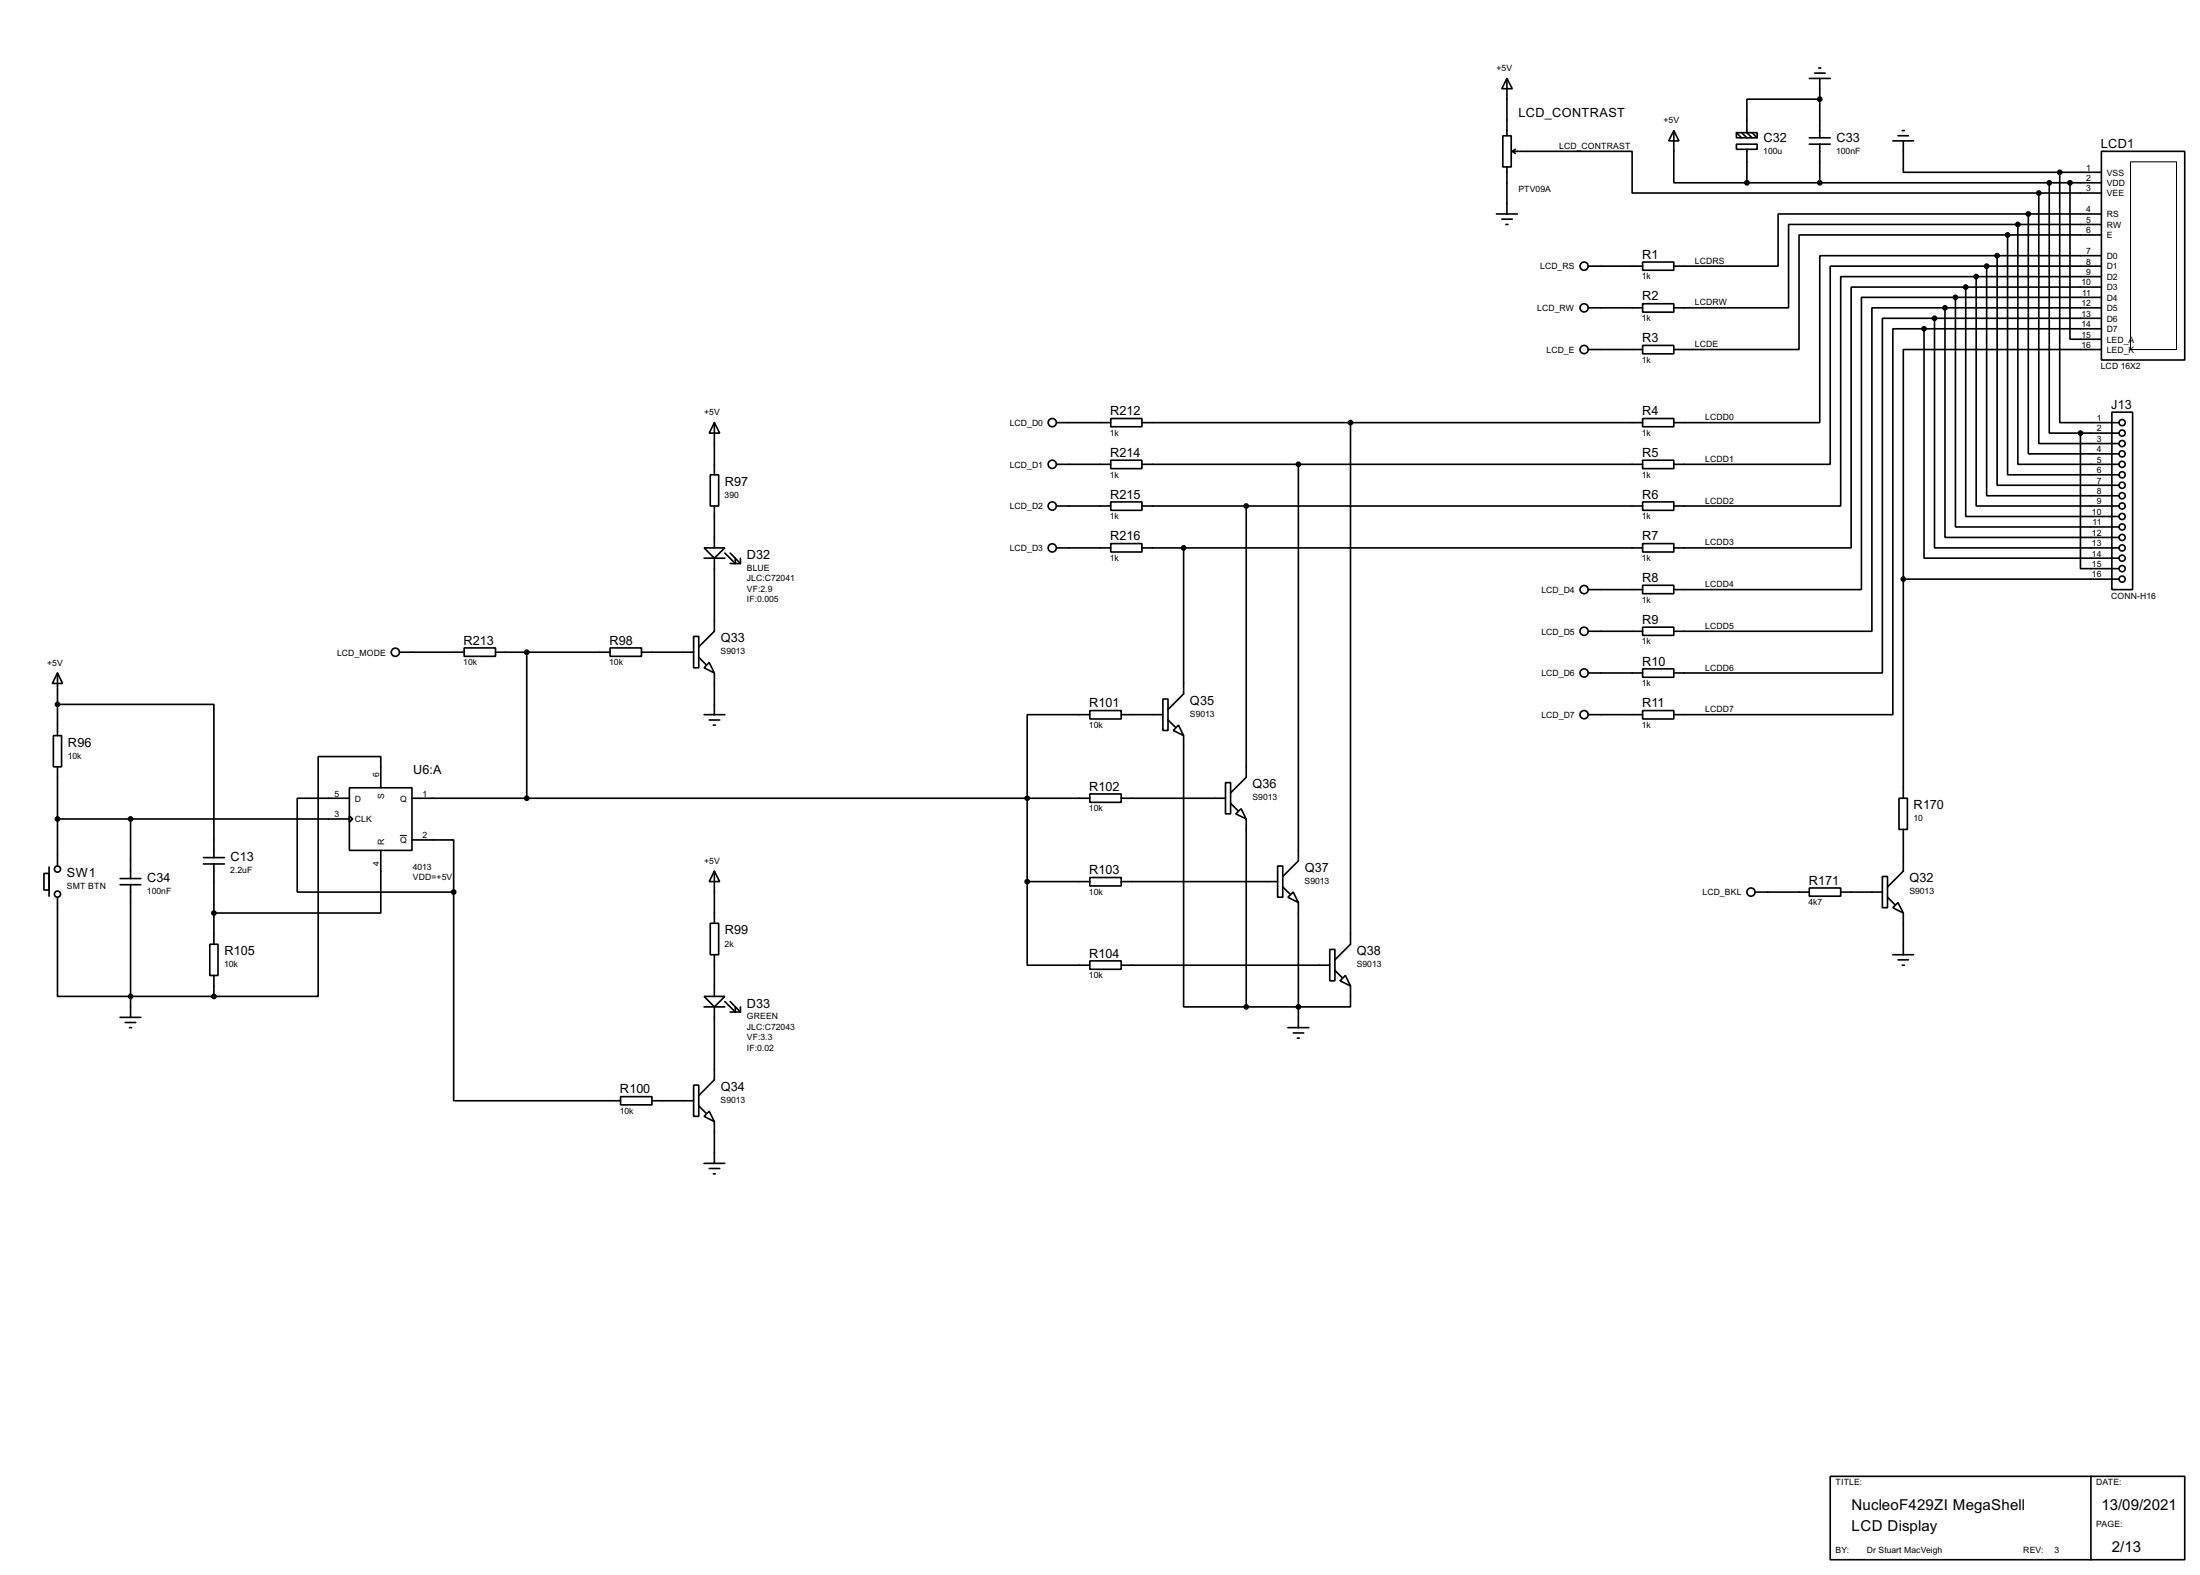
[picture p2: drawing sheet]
<svg xmlns="http://www.w3.org/2000/svg" width="536mm" height="383mm" viewBox="0 0 536 383" stroke-linecap="round" stroke-linejoin="round" font-family="sans-serif">
<g fill="none" stroke="#000" stroke-width=".4">
<path d="M367.1 19.1l1.3 2.5h-2.6zM367.1 19.1v14M440.7 19.1h5.1M442 17.8h2.6M443 16.6h.5M443.3 19.1v14.5M366.1 33.1h2v7.6h-2zM368.4 36.9h29.2v10.1h99M368.4 36.9l.7 .5M369.1 36.4l-.7 .5M407.7 31.8l1.3 2.5h-2.5zM407.7 31.8v12.7h17.8"/>
<path d="M423 35.1h5v1.3h-5zM423 32.3h5v1.3h-5zM423 32.3l1.2 1.3M424.2 32.3l1.3 1.3M425.5 36.4v8.1M426.8 32.3l1.2 1.3M440.7 35.1h5.1M440.7 33.6h5.1M443.3 24.2h-17.8v8.1l1.3 1.3M443.3 35.1v9.4M461.1 34.3h5M462.3 33.1h2.6"/>
<path d="M463.4 31.8h.5M463.6 34.3v7.7h38.1M511.9 36.9h20.3v50.8h-20.3zM364.5 52.1h5.1M365.8 53.4h2.6M366.8 54.7h.5M367.1 40.7v11.4M425.5 44.5h86.4M489 57.2h-50.8v27.9h-30.5M489 57.2v58.4h27.2M489 57.2h22.9M491.5 54.7h-55.8v20.3h-28"/>
<path d="M491.5 54.7v58.4h24.7M491.5 54.7h20.4M494.1 52.1h-61v12.7h-25.4M494.1 52.1v58.4h22.1M494.1 52.1h17.8M496.6 47v61h19.6M496.6 47h15.3M499.2 44.5v61h7.6M501.7 42v60.9h14.5M501.7 42h10.2M504.2 44.5v38.1h7.7M386.9 64.8h13.2"/>
<path d="M386.9 75h13.2M400.1 63.8h7.6v2h-7.6zM400.1 74h7.6v2h-7.6zM471.2 77.5h-12.7v86.4h-50.8M471.2 77.5v55.9h45M471.2 77.5h40.7M473.8 75h-17.8v78.7h-48.3M473.8 75v55.9h42.4M473.8 75h38.1M476.3 72.4h-22.9v71.2h-45.7M476.3 72.4v55.9h39.9M476.3 72.4h35.6"/>
<path d="M478.8 69.9h-27.9v63.5h-43.2M478.8 69.9v55.9h37.4M478.8 69.9h33.1M481.4 67.4h-33v55.8h-40.7M481.4 67.4v55.8h34.8M481.4 67.4h30.5M483.9 64.8h-38.1v48.3h-38.1M483.9 64.8v55.9h32.3M483.9 64.8h28M486.5 62.3h-43.2v40.6h-35.6M486.5 62.3v55.9h29.7M486.5 62.3h25.4"/>
<path d="M386.9 85.1h13.2M400.1 84.1h7.6v2.1h-7.6zM468.7 80.1h-7.6v93.9h-53.4M468.7 80.1v55.8h47.5M468.7 80.1h43.2M511.9 85.1h-48.3v55.9M173 115.6h2.1v7.6h-2.1zM174 102.9l1.3 2.6h-2.5zM174 102.9v12.7M257.4 102.9h13.2M257.4 113.1h13.2M270.6 101.9h7.6v2h-7.6z"/>
<path d="M270.6 112.1h7.6v2h-7.6zM278.2 102.9h121.9M278.2 113.1h121.9M316.3 113.1v96.5l-3.8 3.8M329 102.9v127l-3.8 3.8M400.1 101.9h7.6v2h-7.6zM400.1 112.1h7.6v2h-7.6zM506.8 105.5v33h9.4M506.8 105.5h9.4M514.4 100.4h5.1v43.2h-5.1zM171.5 133.4h5.1l-2.6 2.5zM171.5 135.9h5.1"/>
<path d="M174 123.2v10.2M174 135.9v17.8l-3.8 3.8M176.6 134.7l2.5 2.5v-1.3M177.9 134.7l2.5 2.5M177.9 137.2h2.5M180.4 135.9v1.3M257.4 123.2h13.2M257.4 133.4h13.2M270.6 122.2h7.6v2.1h-7.6zM270.6 132.4h7.6v2h-7.6zM278.2 123.2h121.9M278.2 133.4h121.9"/>
<path d="M288.3 133.4v35.6l-3.8 3.8M303.6 123.2v66.1l-3.8 3.8M400.1 122.2h7.6v2.1h-7.6zM400.1 132.4h7.6v2h-7.6zM97.3 158.8h15.8M113.1 157.8h7.6v2h-7.6zM120.7 158.8h27.9M128.3 158.8v35.6M148.6 157.8h7.7v2h-7.7zM156.3 158.8h12.7M169 155h1.2v7.6h-1.2zM386.9 143.6h13.2"/>
<path d="M386.9 153.7h13.2M400.1 142.5h7.6v2.1h-7.6zM400.1 152.7h7.6v2h-7.6zM463.6 141v53.4M463.6 141h52.6M13 179.1h2v7.6h-2zM14 163.9l1.3 2.5h-2.5zM14 171.5h38.1v37.3M14 163.9v15.2M170.2 160.1l1.8 1.8M171.5 174h5.1M172.8 161.3l1.2 2.6-2.5-1.3z"/>
<path d="M172.8 175.3h2.5M173.8 176.6h.5M174 163.9v10.1M265.5 173h7.6v2.1h-7.6zM265.5 174h-15.3v40.7M273.1 174h10.2M283.3 170.2h1.2v7.7h-1.2zM284.5 175.3l1.8 1.8M287.1 176.6l1.2 2.5-2.5-1.2zM288.3 179.1v66.1h15.3M386.9 163.9h13.2M386.9 174h13.2"/>
<path d="M400.1 162.9h7.6v2h-7.6zM400.1 173h7.6v2.1h-7.6zM14 199.4h71.1M14 186.7v24.2M31.8 199.4v14.5M85.1 191.8h15.3v15.3h-15.3zM85.1 198.7l.8 .7-.8 .8zM85.1 194.4h-12.7v22.8h38.1M92.8 191.8v-7.6h-15.3v58.4h-25.4M100.4 194.4h165.1M265.5 193.3h7.6v2.1h-7.6zM273.1 194.4h25.4"/>
<path d="M298.5 190.6h1.3v7.6h-1.3zM299.8 195.6l1.8 1.8M301 198.2l1.3-1.3 1.3 2.5zM303.6 199.4v45.8M462.6 194.4h2v7.6h-2zM10.7 212.7h1.3v4h-1.3zM12 211.1v7.1M14 218.5v24.1h38.1M29.3 213.9h5M29.3 215.4h5M31.8 215.4v32.3M49.6 210.4h5.1"/>
<path d="M49.6 208.8h5.1M52.1 210.4v19.5M92.8 207.1v15.2h-40.7M100.4 204.5h10.1v12.7M110.5 217.2v50.8h40.7M174 212.1l1.3 2.6h-2.5zM174 212.1v12.7M250.2 214.7v20.3h15.3M250.2 214.7h15.3M265.5 213.7h7.6v2h-7.6zM273.1 214.7h38.1M311.2 210.9h1.3v7.6h-1.3z"/>
<path d="M312.5 216l1.8 1.7M313.7 218.5l1.3-1.3 1.3 2.6zM316.3 219.8v30.4M427.5 217.2h13.2M440.7 216.2h7.7v2h-7.7zM448.4 217.2h10.1M458.5 213.4h1.3v7.6h-1.3zM459.8 218.5l1.8 1.8M463.6 202v10.1l-3.8 3.9M51.1 229.9h2v7.6h-2zM52.1 237.5v5.1M173 224.8h2.1v7.7h-2.1z"/>
<path d="M174 232.5v10.1M265.5 234h7.6v2h-7.6zM273.1 235h50.8M323.9 231.2h1.3v7.6h-1.3zM325.2 236.3l1.8 1.8M326.4 238.8l1.3-1.3 1.3 2.6zM461.1 221l1.2-1.2 1.3 2.5zM461.1 232.5h5M462.3 233.7h2.6M463.4 235h.5M463.6 222.3v10.2M29.3 247.7h5"/>
<path d="M30.5 249h2.6M31.6 250.2h.5M171.5 242.6h5.1l-2.6 2.6zM171.5 245.2h5.1M174 245.2v17.7l-3.8 3.9M176.6 243.9l2.5 2.5v-1.2M177.9 243.9l2.5 2.5M177.9 246.4h2.5M180.4 245.2v1.2M313.7 250.2h5.1M315 251.5h2.6M316 252.8h.5"/>
<path d="M329 240.1v5.1h-25.4M151.2 267h7.6v2h-7.6zM158.8 268h10.2M169 264.2h1.2v7.6h-1.2zM170.2 269.3l1.8 1.8M171.5 271.8l1.3-1.2 1.2 2.5zM174 273.1v10.2M171.5 283.3h5.1M172.8 284.5h2.5M173.8 285.8h.5M445.8 359.5h86.4v20.3h-86.4zM509.3 359.5v20.3"/>
<circle cx="385.8" cy="75" r="1"/>
<circle cx="385.8" cy="64.8" r="1"/>
<circle cx="385.8" cy="85.1" r="1"/>
<circle cx="256.3" cy="113.1" r="1"/>
<circle cx="256.3" cy="102.9" r="1"/>
<circle cx="516.9" cy="113.1" r=".75"/>
<circle cx="516.9" cy="108" r=".75"/>
<circle cx="516.9" cy="115.6" r=".75"/>
<circle cx="516.9" cy="105.5" r=".75"/>
<circle cx="516.9" cy="110.5" r=".75"/>
<circle cx="516.9" cy="118.2" r=".75"/>
<circle cx="516.9" cy="102.9" r=".75"/>
<circle cx="256.3" cy="123.2" r="1"/>
<circle cx="256.3" cy="133.4" r="1"/>
<circle cx="516.9" cy="135.9" r=".75"/>
<circle cx="516.9" cy="123.2" r=".75"/>
<circle cx="516.9" cy="133.4" r=".75"/>
<circle cx="516.9" cy="120.7" r=".75"/>
<circle cx="516.9" cy="138.5" r=".75"/>
<circle cx="516.9" cy="128.3" r=".75"/>
<circle cx="516.9" cy="125.8" r=".75"/>
<circle cx="516.9" cy="130.9" r=".75"/>
<circle cx="96.3" cy="158.8" r="1"/>
<circle cx="385.8" cy="143.6" r="1"/>
<circle cx="385.8" cy="153.7" r="1"/>
<circle cx="516.9" cy="141" r=".75"/>
<circle cx="385.8" cy="163.9" r="1"/>
<circle cx="385.8" cy="174" r="1"/>
<circle cx="14" cy="211.6" r=".75"/>
<circle cx="14" cy="217.7" r=".75"/>
<circle cx="426.5" cy="217.2" r="1"/>
</g>
<path d="M519 39.4h11.2v45.7h-11.2z" fill="none" stroke="#000" stroke-width=".25"/>
<g fill="#000" stroke="#000" stroke-width=".4">
<circle cx="443.2" cy="24.2" r=".5"/>
<circle cx="425.5" cy="44.5" r=".5"/>
<circle cx="443.2" cy="44.5" r=".5"/>
<circle cx="489" cy="57.2" r=".5"/>
<circle cx="491.5" cy="54.7" r=".5"/>
<circle cx="494" cy="52.1" r=".5"/>
<circle cx="496.6" cy="47" r=".5"/>
<circle cx="499.1" cy="44.5" r=".5"/>
<circle cx="501.7" cy="42" r=".5"/>
<circle cx="504.2" cy="44.5" r=".5"/>
<circle cx="471.2" cy="77.5" r=".5"/>
<circle cx="473.7" cy="75" r=".5"/>
<circle cx="476.3" cy="72.4" r=".5"/>
<circle cx="478.8" cy="69.9" r=".5"/>
<circle cx="481.3" cy="67.4" r=".5"/>
<circle cx="483.9" cy="64.8" r=".5"/>
<circle cx="486.4" cy="62.3" r=".5"/>
<circle cx="468.6" cy="80.1" r=".5"/>
<circle cx="316.2" cy="113.1" r=".5"/>
<circle cx="328.9" cy="102.9" r=".5"/>
<circle cx="506.7" cy="105.5" r=".5"/>
<circle cx="288.3" cy="133.4" r=".5"/>
<circle cx="303.5" cy="123.2" r=".5"/>
<circle cx="128.3" cy="158.8" r=".5"/>
<circle cx="463.6" cy="141" r=".5"/>
<circle cx="14" cy="171.5" r=".5"/>
<circle cx="14" cy="199.4" r=".5"/>
<circle cx="31.8" cy="199.4" r=".5"/>
<circle cx="128.3" cy="194.4" r=".5"/>
<circle cx="250.2" cy="194.4" r=".5"/>
<circle cx="110.5" cy="217.2" r=".5"/>
<circle cx="250.2" cy="214.7" r=".5"/>
<circle cx="52.1" cy="222.3" r=".5"/>
<circle cx="31.8" cy="242.6" r=".5"/>
<circle cx="52.1" cy="242.6" r=".5"/>
<circle cx="303.5" cy="245.2" r=".5"/>
<circle cx="316.2" cy="245.2" r=".5"/>
</g>
<path d="M97.4 203.4h1.7" fill="none" stroke="#000" stroke-width=".24"/>
<g font-size="4.1">
<text x="451" y="367.6">NucleoF429ZI MegaShell</text>
<text x="511.9" y="367.6">13/09/2021</text>
<text x="451" y="372.7">LCD Display</text>
<text x="514.4" y="377.8">2/13</text>
</g>
<g font-size="3.5">
<text x="369.9" y="28.5">LCD_CONTRAST</text>
<text x="429.6" y="34.5">C32</text>
<text x="447.3" y="34.5">C33</text>
<text x="511.7" y="36">LCD1</text>
<text x="400" y="63">R1</text>
<text x="400" y="73.2">R2</text>
<text x="400" y="83.3">R3</text>
<text x="270.4" y="101.1">R212</text>
<text x="400" y="101.1">R4</text>
<text x="514.3" y="99.5">J13</text>
<text x="270.4" y="111.3">R214</text>
<text x="400" y="111.3">R5</text>
<text x="176.6" y="118.3">R97</text>
<text x="270.4" y="121.4">R215</text>
<text x="400" y="121.4">R6</text>
<text x="270.4" y="131.6">R216</text>
<text x="400" y="131.6">R7</text>
<text x="181.9" y="136.1">D32</text>
<text x="400" y="141.7">R8</text>
<text x="400" y="151.9">R9</text>
<text x="112.9" y="157">R213</text>
<text x="148.5" y="157">R98</text>
<text x="175.6" y="156.4">Q33</text>
<text x="400" y="162.1">R10</text>
<text x="265.3" y="172.2">R101</text>
<text x="289.9" y="171.7">Q35</text>
<text x="400" y="172.2">R11</text>
<text x="16.6" y="181.8">R96</text>
<text x="100.6" y="188.5">U6:A</text>
<text x="305.1" y="192">Q36</text>
<text x="265.3" y="192.5">R102</text>
<text x="466.1" y="197.1">R170</text>
<text x="56.2" y="209.8">C13</text>
<text x="16.3" y="213.6">SW1</text>
<text x="35.9" y="214.8">C34</text>
<text x="265.3" y="212.9">R103</text>
<text x="317.8" y="212.3">Q37</text>
<text x="440.6" y="215.4">R171</text>
<text x="465.1" y="214.8">Q32</text>
<text x="176.6" y="227.5">R99</text>
<text x="54.7" y="232.6">R105</text>
<text x="265.3" y="233.2">R104</text>
<text x="330.5" y="232.6">Q38</text>
<text x="181.9" y="245.3">D33</text>
<text x="151" y="266.2">R100</text>
<text x="175.6" y="265.6">Q34</text>
</g>
<g font-size="2.4">
<text x="364.5" y="17.4">+5V</text>
<text x="405.2" y="30">+5V</text>
<text x="379.8" y="36.3">LCD_CONTRAST</text>
<text x="429.5" y="37.4">100u</text>
<text x="447.3" y="37.4">100nF</text>
<text x="508.2" y="41.6">1</text>
<text x="369.8" y="46.7">PTV09A</text>
<text x="508.2" y="44.1">2</text>
<text x="508.2" y="46.6">3</text>
<text x="513.1" y="42.7">VSS</text>
<text x="513.1" y="45.3">VDD</text>
<text x="513.1" y="47.8">VEE</text>
<text x="508.2" y="51.7">4</text>
<text x="513.1" y="52.9">RS</text>
<text x="508.2" y="56.8">6</text>
<text x="508.2" y="54.3">5</text>
<text x="513.1" y="58">E</text>
<text x="513.1" y="55.4">RW</text>
<text x="375.1" y="65.6">LCD_RS</text>
<text x="412.8" y="64.2">LCDRS</text>
<text x="508.2" y="64.4">8</text>
<text x="508.2" y="61.9">7</text>
<text x="513.1" y="65.6">D1</text>
<text x="513.1" y="63.1">D0</text>
<text x="399.9" y="68">1k</text>
<text x="507" y="69.5">10</text>
<text x="507.2" y="72">11</text>
<text x="508.2" y="67">9</text>
<text x="513.1" y="70.7">D3</text>
<text x="513.1" y="68.1">D2</text>
<text x="374.4" y="75.8">LCD_RW</text>
<text x="412.8" y="74.4">LCDRW</text>
<text x="507" y="77.1">13</text>
<text x="507" y="74.6">12</text>
<text x="513.1" y="75.8">D5</text>
<text x="513.1" y="73.2">D4</text>
<text x="399.9" y="78.2">1k</text>
<text x="507" y="79.7">14</text>
<text x="507" y="82.2">15</text>
<text x="513.1" y="80.8">D7</text>
<text x="513.1" y="78.3">D6</text>
<text x="513.1" y="83.4">LED_A</text>
<text x="376.7" y="85.9">LCD_E</text>
<text x="399.9" y="88.4">1k</text>
<text x="412.8" y="84.5">LCDE</text>
<text x="507" y="84.7">16</text>
<text x="511.7" y="89.9">LCD 16X2</text>
<text x="513.1" y="85.9">LED_K</text>
<text x="171.5" y="101.2">+5V</text>
<text x="245.9" y="103.7">LCD_D0</text>
<text x="270.4" y="106.1">1k</text>
<text x="399.9" y="106.1">1k</text>
<text x="415.3" y="102.3">LCDD0</text>
<text x="510.7" y="102.5">1</text>
<text x="510.7" y="105.1">2</text>
<text x="510.7" y="107.6">3</text>
<text x="245.9" y="113.9">LCD_D1</text>
<text x="415.3" y="112.5">LCDD1</text>
<text x="510.7" y="110.1">4</text>
<text x="510.7" y="112.7">5</text>
<text x="270.4" y="116.3">1k</text>
<text x="399.9" y="116.3">1k</text>
<text x="510.7" y="115.2">6</text>
<text x="510.7" y="117.8">7</text>
<text x="176.5" y="121.2">390</text>
<text x="245.9" y="124">LCD_D2</text>
<text x="415.3" y="122.6">LCDD2</text>
<text x="509.6" y="125.4">10</text>
<text x="510.7" y="120.3">8</text>
<text x="510.7" y="122.8">9</text>
<text x="270.4" y="126.4">1k</text>
<text x="399.9" y="126.4">1k</text>
<text x="509.6" y="130.5">12</text>
<text x="509.7" y="127.9">11</text>
<text x="245.9" y="134.2">LCD_D3</text>
<text x="270.4" y="136.6">1k</text>
<text x="399.9" y="136.6">1k</text>
<text x="415.3" y="132.8">LCDD3</text>
<text x="509.6" y="133">13</text>
<text x="509.6" y="135.5">14</text>
<text x="181.9" y="139">BLUE</text>
<text x="181.9" y="141.6">JLC:C72041</text>
<text x="415.3" y="143">LCDD4</text>
<text x="509.6" y="138.1">15</text>
<text x="509.6" y="140.6">16</text>
<text x="181.9" y="144">VF:2.9</text>
<text x="181.9" y="146.6">IF:0.005</text>
<text x="375.4" y="144.4">LCD_D4</text>
<text x="399.9" y="146.8">1k</text>
<text x="514.2" y="145.8">CONN-H16</text>
<text x="375.4" y="154.5">LCD_D5</text>
<text x="415.3" y="153.1">LCDD5</text>
<text x="82.1" y="159.6">LCD_MODE</text>
<text x="175.5" y="159.3">S9013</text>
<text x="399.9" y="156.9">1k</text>
<text x="11.5" y="162.1">+5V</text>
<text x="112.9" y="162">10k</text>
<text x="148.4" y="162">10k</text>
<text x="375.4" y="164.7">LCD_D6</text>
<text x="399.9" y="167.1">1k</text>
<text x="415.3" y="163.3">LCDD6</text>
<text x="415.3" y="173.4">LCDD7</text>
<text x="265.3" y="177.3">10k</text>
<text x="289.8" y="174.6">S9013</text>
<text x="375.4" y="174.8">LCD_D7</text>
<text x="399.9" y="177.3">1k</text>
<text x="16.5" y="184.7">10k</text>
<text x="92.4" y="189.3" transform="rotate(-90 92.4 189.3)">6</text>
<text x="81.5" y="194">5</text>
<text x="86.4" y="195.2">D</text>
<text x="93.6" y="194.5" transform="rotate(-90 93.6 194.5)">S</text>
<text x="97.4" y="195.2">Q</text>
<text x="102.9" y="194">1</text>
<text x="265.3" y="197.6">10k</text>
<text x="305.1" y="194.9">S9013</text>
<text x="81.5" y="199">3</text>
<text x="86.4" y="200.2">CLK</text>
<text x="466.1" y="200">10</text>
<text x="93.6" y="205.7" transform="rotate(-90 93.6 205.7)">R</text>
<text x="97.4" y="205.3">Q</text>
<text x="102.9" y="204.1">2</text>
<text x="56.1" y="212.7">2.2uF</text>
<text x="92.4" y="210.8" transform="rotate(-90 92.4 210.8)">4</text>
<text x="100.6" y="211.8">4013</text>
<text x="100.6" y="214.3">VDD=+5V</text>
<text x="171.5" y="210.4">+5V</text>
<text x="317.8" y="215.2">S9013</text>
<text x="16.3" y="216.5">SMT BTN</text>
<text x="35.8" y="217.8">100nF</text>
<text x="265.3" y="217.9">10k</text>
<text x="414.7" y="218">LCD_BKL</text>
<text x="440.5" y="220.4">4k7</text>
<text x="465.1" y="217.8">S9013</text>
<text x="176.5" y="230.5">2k</text>
<text x="54.6" y="235.5">10k</text>
<text x="265.3" y="238.2">10k</text>
<text x="330.5" y="235.5">S9013</text>
<text x="181.9" y="248.2">GREEN</text>
<text x="181.9" y="250.8">JLC:C72043</text>
<text x="181.9" y="253.3">VF:3.3</text>
<text x="181.9" y="255.9">IF:0.02</text>
<text x="175.5" y="268.6">S9013</text>
<text x="151" y="271.2">10k</text>
<text x="447.1" y="361.6">TITLE:</text>
<text x="510.6" y="361.6">DATE:</text>
<text x="510.6" y="371.8">PAGE:</text>
<text x="447.1" y="378.1">BY:</text>
<text x="454.7" y="378.1">Dr Stuart MacVeigh</text>
<text x="492.8" y="378.1">REV:</text>
<text x="500.4" y="378.1">3</text>
</g>
</svg>
